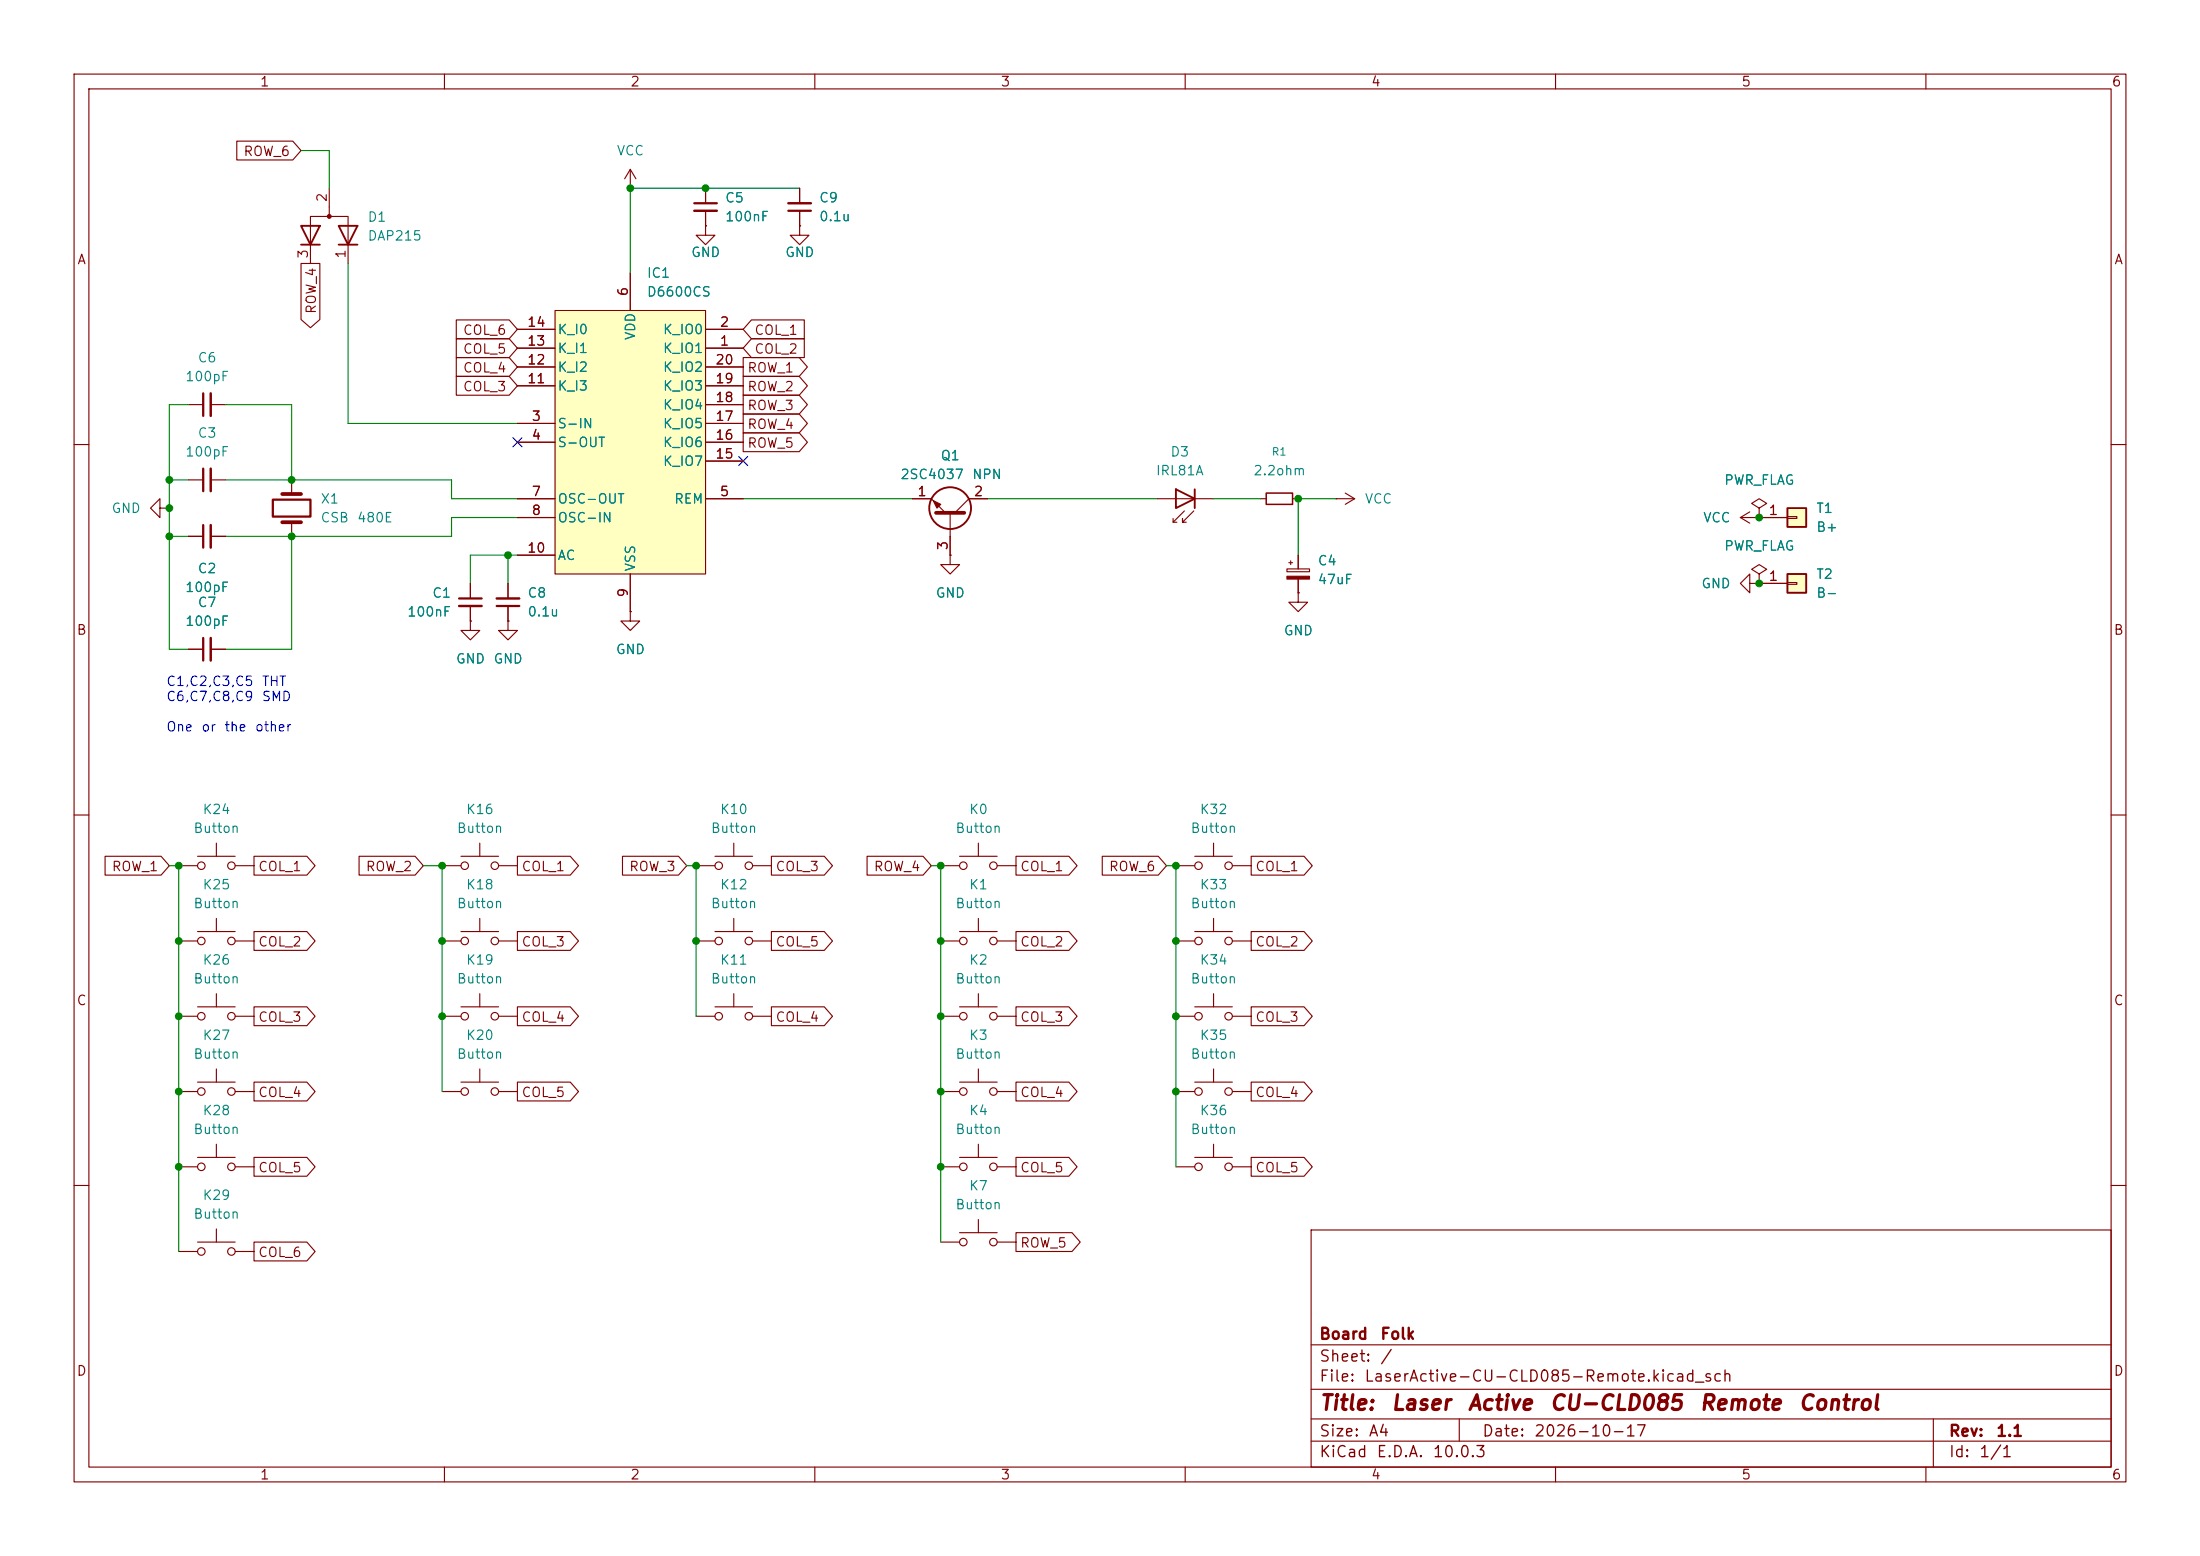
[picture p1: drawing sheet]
<svg xmlns="http://www.w3.org/2000/svg" width="297mm" height="210mm" viewBox="0 0 297 210" stroke-linecap="round" stroke-linejoin="round" font-family="sans-serif">
<g fill="none" stroke="#840000" stroke-width=".15">
<path d="M10 10h277v190h-277zM12 12h273v186h-273zM60 10v2M110 10v2M160 10v2M210 10v2M260 10v2M41.9 35.6v-6.4h5.1v6.4M44.4 25.4v3.8M107.9 25.4v2M107.9 28.4v2.1M25.4 54.6h2"/>
<path d="M28.4 54.6h2.1M10 60h2M21.6 68.6v-1.3l-1.3 1.3 1.3 1.3v-1.3h1.3M22.9 68.6h.1M25.4 72.4h2M25.4 64.8h2M28.4 72.4h2.1M28.4 64.8h2.1M63.5 78.7v2.1M128.3 74.9v1.3h1.2l-1.2 1.3-1.3-1.3h1.3M128.3 74.9h.1M173.7 76.8h3.1v.4h-3.1z"/>
<path d="M174 75.9h.5M174.2 75.7v.5M175.3 74.9v1.9M175.3 78.2v1.8M180.3 67.3h.1M180.3 67.3h2.6M181.6 66.5l1.3 .8M182.9 67.3l-1.3 .8M285 60h2M25.4 87.6h2M28.4 87.6h2.1M63.5 83.8v1.3h1.3l-1.3 1.3-1.3-1.3h1.3"/>
<path d="M63.5 83.8h.1M63.5 81.8v2M68.6 83.8v1.3h1.2l-1.2 1.3-1.3-1.3h1.3M68.6 83.8h.1M175.3 80v1.3h1.2l-1.2 1.3-1.3-1.3h1.3M175.3 80h.1M10 110h2M94 116.8h2.5M96.5 115.6h5.1M99.1 113.8v1.8M101.6 116.8h2.5M158.7 116.8h2.6"/>
<path d="M161.3 115.6h5.1M163.8 113.8v1.8M166.4 116.8h2.5M285 110h2M94 127h2.5M94 137.2h2.5M96.5 125.7h5.1M96.5 135.9h5.1M99.1 124v1.7M99.1 134.1v1.8M101.6 127h2.5M101.6 137.2h2.5"/>
<path d="M127 137.2h2.5M129.5 135.9h5.1M132.1 134.1v1.8M134.6 137.2h2.6M158.7 127h2.6M161.3 125.7h5.1M163.8 124v1.7M166.4 127h2.5M127 147.3h2.5M129.5 146.1h5.1M132.1 144.3v1.8M134.6 147.3h2.6"/>
<path d="M10 160h2M177 166h108v32h-108zM285 160h2M60 198v2M110 198v2M160 198v2M177 194.5h108M177 191.5h108M177 187.5h108M177 181.5h108M197 191.5v3M210 198v2"/>
<path d="M260 198v2M261 191.5v6.5"/>
<circle cx="97" cy="116.8" r=".51"/>
<circle cx="101.1" cy="116.8" r=".51"/>
<circle cx="161.8" cy="116.8" r=".51"/>
<circle cx="165.9" cy="116.8" r=".51"/>
<circle cx="97" cy="127" r=".51"/>
<circle cx="97" cy="137.2" r=".51"/>
<circle cx="101.1" cy="127" r=".51"/>
<circle cx="101.1" cy="137.2" r=".51"/>
<circle cx="130" cy="137.2" r=".51"/>
<circle cx="134.1" cy="137.2" r=".51"/>
<circle cx="161.8" cy="127" r=".51"/>
<circle cx="165.9" cy="127" r=".51"/>
<circle cx="130" cy="147.3" r=".51"/>
<circle cx="134.1" cy="147.3" r=".51"/>
</g>
<path d="M40.6 30.5h2.6l-1.3 2.5zM40.6 33h2.6M45.7 30.5h2.6l-1.3 2.5zM45.7 33h2.6" fill="none" stroke="#840000" stroke-width=".25"/>
<g fill="#840000" stroke="#840000" stroke-width=".15">
<path d="M173.7 77.8h3.1v.4h-3.1z"/>
<circle cx="44.4" cy="29.2" r=".25"/>
</g>
<path d="M106.4 28.4h3.1M27.4 53.1v3M27.4 63.2v3.1M27.4 70.9v3M27.4 86.1v3.1M62 80.8h3" fill="none" stroke="#840000" stroke-width=".3"/>
<path d="M106.4 27.4h3.1M28.4 53.1v3M28.4 63.2v3.1M28.4 70.9v3M28.4 86.1v3.1M62 81.8h3" fill="none" stroke="#840000" stroke-width=".33"/>
<path d="M241.3 77.5h2.5v2.5h-2.5z" fill="#ffffc2"/>
<path d="M241.3 77.5h2.5v2.5h-2.5z" fill="none" stroke="#840000" stroke-width=".25"/>
<g fill="none" stroke="#840000" stroke-width=".15">
<path d="M234.9 69.9l1.3 .7M234.9 69.9h2.6M236.2 78.7v-1.2l-1.3 1.2 1.3 1.3v-1.3h1.3M236.2 69.1l-1.3 .8M237.5 69.9h.1M237.5 78.7h.1M237.5 78.7h3.8M241.3 78.6h1.3v.3h-1.3zM127 127h2.5M129.5 125.7h5.1M132.1 124v1.7M134.6 127h2.6"/>
<circle cx="130" cy="127" r=".51"/>
<circle cx="134.1" cy="127" r=".51"/>
</g>
<path d="M241.3 68.6h2.5v2.5h-2.5z" fill="#ffffc2"/>
<path d="M158.7 66l2.6 1.3-2.6 1.3zM161.3 66v2.6M241.3 68.6h2.5v2.5h-2.5z" fill="none" stroke="#840000" stroke-width=".25"/>
<g fill="none" stroke="#840000" stroke-width=".15">
<path d="M68.6 78.7v2.1M156.2 67.3h7.6M158.4 70.5h.5M159.9 69l-1.5 1.5v-.5M161.2 69l-1.6 1.5v-.5v.5h.5M170.2 67.3h.7M174.5 67.3h.8M237.5 77.5l1-.7-1-.6-1 .6 1 .7v1.2M237.5 78.7h.1M237.5 68.6l1-.7-1-.6-1 .6 1 .7v1.3M237.5 69.9h.1M237.5 69.9h3.8"/>
<path d="M241.3 69.7h1.3v.3h-1.3zM68.6 81.8v2M85.1 82.6v1.2h1.3l-1.3 1.3-1.3-1.3h1.3M85.1 82.6h.1M127 116.8h2.5M129.5 115.6h5.1M132.1 113.8v1.8M134.6 116.8h2.6M24.1 127h2.6M24.1 137.2h2.6M26.7 125.7h5M26.7 135.9h5"/>
<path d="M29.2 124v1.7M29.2 134.1v1.8M31.7 127h2.6M31.7 137.2h2.6M59.7 137.2h2.5M62.2 135.9h5.1M64.8 134.1v1.8M67.3 137.2h2.5M158.7 137.2h2.6M161.3 135.9h5.1M163.8 134.1v1.8M166.4 137.2h2.5"/>
<path d="M24.1 147.3h2.6M26.7 146.1h5M29.2 144.3v1.8M31.7 147.3h2.6M59.7 147.3h2.5M62.2 146.1h5.1M64.8 144.3v1.8M67.3 147.3h2.5M127 157.5h2.5M129.5 156.2h5.1M132.1 154.4v1.8M134.6 157.5h2.6"/>
<path d="M158.7 157.5h2.6M158.7 147.3h2.6M161.3 156.2h5.1M161.3 146.1h5.1M163.8 144.3v1.8M163.8 154.4v1.8M166.4 157.5h2.5M166.4 147.3h2.5M127 167.6h2.5M129.5 166.4h5.1M132.1 164.6v1.8M134.6 167.6h2.6"/>
<circle cx="130" cy="116.8" r=".51"/>
<circle cx="134.1" cy="116.8" r=".51"/>
<circle cx="27.2" cy="127" r=".51"/>
<circle cx="27.2" cy="137.2" r=".51"/>
<circle cx="31.2" cy="127" r=".51"/>
<circle cx="31.2" cy="137.2" r=".51"/>
<circle cx="62.7" cy="137.2" r=".51"/>
<circle cx="66.8" cy="137.2" r=".51"/>
<circle cx="161.8" cy="137.2" r=".51"/>
<circle cx="165.9" cy="137.2" r=".51"/>
<circle cx="27.2" cy="147.3" r=".51"/>
<circle cx="31.2" cy="147.3" r=".51"/>
<circle cx="62.7" cy="147.3" r=".51"/>
<circle cx="66.8" cy="147.3" r=".51"/>
<circle cx="130" cy="157.5" r=".51"/>
<circle cx="134.1" cy="157.5" r=".51"/>
<circle cx="161.8" cy="157.5" r=".51"/>
<circle cx="161.8" cy="147.3" r=".51"/>
<circle cx="165.9" cy="157.5" r=".51"/>
<circle cx="165.9" cy="147.3" r=".51"/>
<circle cx="130" cy="167.6" r=".51"/>
<circle cx="134.1" cy="167.6" r=".51"/>
</g>
<path d="M170.9 66.5h3.6v1.6h-3.6z" fill="none" stroke="#840000" stroke-width=".2"/>
<path d="M67.1 81.8h3" fill="none" stroke="#840000" stroke-width=".3"/>
<path d="M67.1 80.8h3" fill="none" stroke="#840000" stroke-width=".33"/>
<path d="M74.9 41.9h20.3v35.6h-20.3z" fill="#ffffc2"/>
<g fill="none" stroke="#840000" stroke-width=".15">
<path d="M32 19h7.5l1.1 1.3-1.1 1.3h-7.5zM40.6 35.6h2.6v7.5l-1.3 1.1-1.3-1.1zM85.1 25.4h.1M85.1 22.9v2.5M85.1 36.8v5.1M85.1 22.9l-.8 1.2M85.1 22.9l.8 1.2M95.2 30.5v1.3h1.3l-1.3 1.2-1.2-1.2h1.2M95.2 30.5h.1M95.2 25.4v2M95.2 28.4v2.1M107.9 30.5v1.3h1.3l-1.3 1.2-1.2-1.2h1.2"/>
<path d="M107.9 30.5h.1M107.9 25.4v2M107.9 28.4v2.1M61.6 50.8h7.1l1.1 1.3-1.1 1.2h-7.1zM61.6 45.7h7.1l1.1 1.3-1.1 1.3h-7.1zM61.6 43.2h7.1l1.1 1.3-1.1 1.2h-7.1zM61.6 48.3h7.1l1.1 1.2-1.1 1.3h-7.1zM69.8 47h5.1M69.8 44.5h5.1M69.8 57.2h5.1M69.8 59.7h5.1M69.8 52.1h5.1"/>
<path d="M69.8 49.5h5.1M74.9 41.9h20.3v35.6h-20.3zM95.2 47h5.1M95.2 44.5h5.1M95.2 57.2h5.1M95.2 59.7h5.1M95.2 52.1h5.1M95.2 49.5h5.1M95.2 54.6h5.1M100.3 50.8h7.6l1.1 1.3-1.1 1.2h-7.6zM100.3 53.3h7.6l1.1 1.3-1.1 1.3h-7.6zM100.3 58.4h7.6l1.1 1.3-1.1 1.3h-7.6z"/>
<path d="M100.3 55.9h7.6l1.1 1.3-1.1 1.2h-7.6zM100.3 48.3h7.6l1.1 1.2-1.1 1.3h-7.6zM101.4 43.2h7.2v2.5h-7.2l-1.1-1.2zM101.4 45.7h7.2v2.6h-7.2l-1.1-1.3zM25.4 72.4h2M28.4 72.4h2.1M39.4 64.8v1.9M39.4 70.5v1.9M63.5 78.7v2.1M68.6 78.7v2.1M69.8 67.3h5.1M69.8 69.9h5.1"/>
<path d="M69.8 74.9h5.1M85.1 77.5v5.1M95.2 67.3h5.1M95.2 62.2h5.1M123.2 67.3h2.5l1.9 1.9M128.3 74.9h.1M128.3 69.2v5.7M133.3 67.3h-2.5l-1.9 1.9M175.3 74.9v1.9M175.3 78.2v1.8M237.5 69.9h.1M237.5 78.7h.1"/>
<path d="M237.5 69.9h3.8M237.5 78.7h3.8M25.4 87.6h2M28.4 87.6h2.1M63.5 83.8h.1M63.5 81.8v2M68.6 83.8h.1M68.6 81.8v2M85.1 82.6h.1M175.3 80h.1M14.2 115.6h7.5l1.2 1.2-1.2 1.3h-7.5zM24.1 116.8h2.6"/>
<path d="M26.7 115.6h5M29.2 113.8v1.8M31.7 116.8h2.6M34.3 115.6h7.1l1.1 1.2-1.1 1.3h-7.1zM48.5 115.6h7.5l1.1 1.2-1.1 1.3h-7.5zM59.7 116.8h2.5M62.2 115.6h5.1M64.8 113.8v1.8M67.3 116.8h2.5M69.8 115.6h7.2l1.1 1.2-1.1 1.3h-7.2zM84 115.6h7.6l1.1 1.2-1.1 1.3h-7.6zM104.1 115.6h7.2l1.1 1.2-1.1 1.3h-7.2z"/>
<path d="M117.1 115.6h7.5l1.1 1.2-1.1 1.3h-7.5zM137.2 115.6h7.1l1.1 1.2-1.1 1.3h-7.1zM148.8 115.6h7.6l1.1 1.2-1.1 1.3h-7.6zM168.9 115.6h7.1l1.2 1.2-1.2 1.3h-7.1zM34.3 125.7h7.1l1.1 1.3-1.1 1.3h-7.1zM34.3 135.9h7.1l1.1 1.3-1.1 1.2h-7.1zM59.7 127h2.5M62.2 125.7h5.1M64.8 124v1.7M67.3 127h2.5M69.8 135.9h7.2l1.1 1.3-1.1 1.2h-7.2zM69.8 125.7h7.2l1.1 1.3-1.1 1.3h-7.2z"/>
<path d="M104.1 125.7h7.2l1.1 1.3-1.1 1.3h-7.2zM104.1 135.9h7.2l1.1 1.3-1.1 1.2h-7.2zM137.2 135.9h7.1l1.1 1.3-1.1 1.2h-7.1zM137.2 125.7h7.1l1.1 1.3-1.1 1.3h-7.1zM168.9 135.9h7.1l1.2 1.3-1.2 1.2h-7.1zM168.9 125.7h7.1l1.2 1.3-1.2 1.3h-7.1zM24.1 157.5h2.6M26.7 156.2h5M29.2 154.4v1.8M31.7 157.5h2.6M34.3 156.2h7.1l1.1 1.3-1.1 1.3h-7.1zM34.3 146h7.1l1.1 1.3-1.1 1.3h-7.1z"/>
<path d="M69.8 146h7.2l1.1 1.3-1.1 1.3h-7.2zM137.2 146h7.1l1.1 1.3-1.1 1.3h-7.1zM137.2 156.2h7.1l1.1 1.3-1.1 1.3h-7.1zM168.9 156.2h7.1l1.2 1.3-1.2 1.3h-7.1zM168.9 146h7.1l1.2 1.3-1.2 1.3h-7.1zM24.1 168.9h2.6M26.7 167.6h5M29.2 165.9v1.7M31.7 168.9h2.6M34.3 167.6h7.1l1.1 1.3-1.1 1.3h-7.1zM137.2 166.4h7.5l1.1 1.2-1.1 1.3h-7.5z"/>
<circle cx="27.2" cy="116.8" r=".51"/>
<circle cx="31.2" cy="116.8" r=".51"/>
<circle cx="62.7" cy="116.8" r=".51"/>
<circle cx="66.8" cy="116.8" r=".51"/>
<circle cx="62.7" cy="127" r=".51"/>
<circle cx="66.8" cy="127" r=".51"/>
<circle cx="27.2" cy="157.5" r=".51"/>
<circle cx="31.2" cy="157.5" r=".51"/>
<circle cx="27.2" cy="168.9" r=".51"/>
<circle cx="31.2" cy="168.9" r=".51"/>
</g>
<path d="M93.7 27.4h3.1M36.8 67.4h5.1v2.3h-5.1z" fill="none" stroke="#840000" stroke-width=".3"/>
<path d="M93.7 28.4h3.1" fill="none" stroke="#840000" stroke-width=".33"/>
<path d="M38.1 70.5h2.5M38.1 66.7h2.5M126.4 69.2h3.8" fill="none" stroke="#840000" stroke-width=".51"/>
<circle cx="128.3" cy="68.6" r="2.82" fill="none" stroke="#840000" stroke-width=".25"/>
<path d="M126 67.6l1 .5-.5 .5z" fill="#840000" stroke="#840000" stroke-width=".15"/>
<g fill="none" stroke="#008400" stroke-width=".15">
<path d="M40.6 20.3h3.8v5.1M47 35.6v21.6h22.8M107.9 25.4h-22.8v11.4M25.4 54.6h-2.5v33h2.5M30.5 54.6h8.9v10.2M22.9 72.4h2.5M22.9 64.8h2.5M30.5 64.8h30.5v2.5h8.8M39.4 72.4v15.2h-8.9M68.6 74.9v3.8M69.8 69.9h-8.8v2.5h-30.5M69.8 74.9h-6.3v3.8"/>
<path d="M100.3 67.3h22.9M133.3 67.3h22.9M163.8 67.3h6.4M180.3 67.3h-5v7.6M22.9 116.8h1.2v52.1M57.1 116.8h2.6v30.5M92.7 116.8h1.3v20.4M125.7 116.8h1.3v50.8M157.5 116.8h1.2v40.7"/>
</g>
<path d="M69.2 59.1l1.3 1.2M70.5 59.1l-1.3 1.2M99.7 61.6l1.2 1.2M100.9 61.6l-1.2 1.2" fill="none" stroke="#000084" stroke-width=".15"/>
<g fill="#008400" stroke="#008400" stroke-width=".14">
<circle cx="127" cy="137.2" r=".46"/>
<circle cx="127" cy="147.3" r=".46"/>
<circle cx="94" cy="116.8" r=".46"/>
<circle cx="94" cy="127" r=".46"/>
<circle cx="127" cy="127" r=".46"/>
<circle cx="127" cy="116.8" r=".46"/>
<circle cx="24.1" cy="127" r=".46"/>
<circle cx="24.1" cy="137.2" r=".46"/>
<circle cx="59.7" cy="137.2" r=".46"/>
<circle cx="24.1" cy="157.5" r=".46"/>
<circle cx="24.1" cy="147.3" r=".46"/>
<circle cx="59.7" cy="127" r=".46"/>
<circle cx="59.7" cy="116.8" r=".46"/>
<circle cx="24.1" cy="116.8" r=".46"/>
<circle cx="85.1" cy="25.4" r=".46"/>
<circle cx="39.4" cy="64.8" r=".46"/>
<circle cx="95.2" cy="25.4" r=".46"/>
<circle cx="158.7" cy="137.2" r=".46"/>
<circle cx="158.7" cy="116.8" r=".46"/>
<circle cx="175.3" cy="67.3" r=".46"/>
<circle cx="158.7" cy="147.3" r=".46"/>
<circle cx="127" cy="157.5" r=".46"/>
<circle cx="237.5" cy="78.7" r=".46"/>
<circle cx="237.5" cy="69.9" r=".46"/>
<circle cx="158.7" cy="127" r=".46"/>
<circle cx="22.9" cy="64.8" r=".46"/>
<circle cx="22.9" cy="72.4" r=".46"/>
<circle cx="22.9" cy="68.6" r=".46"/>
<circle cx="68.6" cy="74.9" r=".46"/>
<circle cx="39.4" cy="72.4" r=".46"/>
</g>
<g font-size="2" fill="#840000">
<text x="178" y="190.8">Title:</text>
<text x="187.7" y="190.8">Laser</text>
<text x="198" y="190.8">Active</text>
<text x="209.1" y="190.8">CU-CLD085</text>
<text x="229.3" y="190.8">Remote</text>
<text x="242.7" y="190.8">Control</text>
</g>
<g font-size="1.5" fill="#840000">
<text x="178" y="184.2">Sheet:</text>
<text x="178" y="181.2">Board</text>
<text x="186.2" y="184.2">/</text>
<text x="186.2" y="181.2">Folk</text>
<text x="178" y="186.9">File:</text>
<text x="184.1" y="186.9">LaserActive-CU-CLD085-Remote.kicad_sch</text>
<text x="178" y="197.1">KiCad</text>
<text x="178" y="194.3">Size:</text>
<text x="184.7" y="194.3">A4</text>
<text x="185.7" y="197.1">E.D.A.</text>
<text x="193.3" y="197.1">10.0.3</text>
<text x="200" y="194.3">Date:</text>
<text x="207" y="194.3">2026-10-17</text>
<text x="263" y="194.3">Rev:</text>
<text x="263" y="197.1">Id:</text>
<text x="267.1" y="197.1">1/1</text>
<text x="269.4" y="194.3">1.1</text>
</g>
<g font-size="1.3" fill="#840000">
<text x="35" y="12">1</text>
<text x="85" y="12">2</text>
<text x="135" y="12">3</text>
<text x="185" y="12">4</text>
<text x="235" y="12">5</text>
<text x="285" y="12">6</text>
<text x="32.8" y="21.4">ROW_6</text>
<text x="44.4" y="27.4" transform="rotate(-90 44.4 27.4)">2</text>
<text x="10.3" y="36">A</text>
<text x="41.9" y="35" transform="rotate(-90 41.9 35)">3</text>
<text x="47" y="35" transform="rotate(-90 47 35)">1</text>
<text x="285.3" y="36">A</text>
<text x="85.1" y="40.1" transform="rotate(-90 85.1 40.1)">6</text>
<text x="43" y="42.5" transform="rotate(-90 43 42.5)">ROW_4</text>
<text x="62.4" y="45.5">COL_6</text>
<text x="71.1" y="47">13</text>
<text x="71.1" y="44.4">14</text>
<text x="97.1" y="47">1</text>
<text x="97.1" y="44.4">2</text>
<text x="101.8" y="45.5">COL_1</text>
<text x="62.4" y="53.1">COL_3</text>
<text x="62.4" y="48.1">COL_5</text>
<text x="62.4" y="50.6">COL_4</text>
<text x="71.1" y="52">11</text>
<text x="71.1" y="49.5">12</text>
<text x="96.5" y="52">19</text>
<text x="96.5" y="49.5">20</text>
<text x="100.8" y="53.1">ROW_2</text>
<text x="100.8" y="50.6">ROW_1</text>
<text x="101.8" y="48.1">COL_2</text>
<text x="71.7" y="57.1">3</text>
<text x="71.7" y="59.7">4</text>
<text x="96.5" y="59.7">16</text>
<text x="96.5" y="57.1">17</text>
<text x="96.5" y="54.6">18</text>
<text x="100.8" y="55.7">ROW_3</text>
<text x="100.8" y="58.2">ROW_4</text>
<text x="96.5" y="62.2">15</text>
<text x="100.8" y="60.8">ROW_5</text>
<text x="71.7" y="67.3">7</text>
<text x="71.7" y="69.8">8</text>
<text x="97.1" y="67.3">5</text>
<text x="123.8" y="67.3">1</text>
<text x="131.4" y="67.3">2</text>
<text x="238.7" y="69.8">1</text>
<text x="71.1" y="74.9">10</text>
<text x="128.2" y="74.4" transform="rotate(-90 128.2 74.4)">3</text>
<text x="85.1" y="80.7" transform="rotate(-90 85.1 80.7)">9</text>
<text x="238.7" y="78.7">1</text>
<text x="10.3" y="86">B</text>
<text x="285.3" y="86">B</text>
<text x="15" y="117.9">ROW_1</text>
<text x="34.8" y="117.9">COL_1</text>
<text x="49.3" y="117.9">ROW_2</text>
<text x="70.3" y="117.9">COL_1</text>
<text x="84.8" y="117.9">ROW_3</text>
<text x="104.6" y="117.9">COL_3</text>
<text x="117.9" y="117.9">ROW_4</text>
<text x="137.6" y="117.9">COL_1</text>
<text x="149.6" y="117.9">ROW_6</text>
<text x="169.4" y="117.9">COL_1</text>
<text x="34.8" y="128.1">COL_2</text>
<text x="70.3" y="128.1">COL_3</text>
<text x="104.6" y="128.1">COL_5</text>
<text x="137.6" y="128.1">COL_2</text>
<text x="169.4" y="128.1">COL_2</text>
<text x="10.3" y="136">C</text>
<text x="285.3" y="136">C</text>
<text x="34.8" y="138.2">COL_3</text>
<text x="70.3" y="138.2">COL_4</text>
<text x="104.6" y="138.2">COL_4</text>
<text x="137.6" y="138.2">COL_3</text>
<text x="169.4" y="138.2">COL_3</text>
<text x="34.8" y="148.4">COL_4</text>
<text x="70.3" y="148.4">COL_5</text>
<text x="137.6" y="148.4">COL_4</text>
<text x="169.4" y="148.4">COL_4</text>
<text x="34.8" y="158.5">COL_5</text>
<text x="137.6" y="158.5">COL_5</text>
<text x="169.4" y="158.5">COL_5</text>
<text x="34.8" y="170">COL_6</text>
<text x="137.6" y="168.7">ROW_5</text>
<text x="10.3" y="186">D</text>
<text x="285.3" y="186">D</text>
<text x="35" y="200">1</text>
<text x="85" y="200">2</text>
<text x="135" y="200">3</text>
<text x="185" y="200">4</text>
<text x="235" y="200">5</text>
<text x="285" y="200">6</text>
</g>
<g font-size="1.3" fill="#008484">
<text x="83.2" y="21.3">VCC</text>
<text x="97.8" y="27.6">C5</text>
<text x="110.5" y="27.6">C9</text>
<text x="49.5" y="30.2">D1</text>
<text x="49.5" y="32.8">DAP215</text>
<text x="93.2" y="35">GND</text>
<text x="97.8" y="30.2">100nF</text>
<text x="105.9" y="35">GND</text>
<text x="110.5" y="30.2">0.1u</text>
<text x="87.2" y="37.8">IC1</text>
<text x="87.2" y="40.3">D6600CS</text>
<text x="75.2" y="48">K_I1</text>
<text x="75.2" y="45.4">K_I0</text>
<text x="86.1" y="46" transform="rotate(-90 86.1 46)">VDD</text>
<text x="89.4" y="48">K_IO1</text>
<text x="89.4" y="45.4">K_IO0</text>
<text x="24.9" y="51.8">100pF</text>
<text x="26.6" y="49.2">C6</text>
<text x="75.2" y="53">K_I3</text>
<text x="75.2" y="50.5">K_I2</text>
<text x="89.4" y="53">K_IO3</text>
<text x="89.4" y="50.5">K_IO2</text>
<text x="26.6" y="59.4">C3</text>
<text x="75.2" y="58.1">S-IN</text>
<text x="89.4" y="58.1">K_IO5</text>
<text x="89.4" y="55.6">K_IO4</text>
<text x="24.9" y="61.9">100pF</text>
<text x="75.2" y="60.7">S-OUT</text>
<text x="89.4" y="63.2">K_IO7</text>
<text x="89.4" y="60.7">K_IO6</text>
<text x="121.5" y="65">2SC4037</text>
<text x="126.9" y="62.4">Q1</text>
<text x="131.2" y="65">NPN</text>
<text x="156" y="64.5">IRL81A</text>
<text x="157.9" y="61.9">D3</text>
<text x="169.1" y="64.5">2.2ohm</text>
<text x="232.7" y="65.7">PWR_FLAG</text>
<text x="15" y="69.6">GND</text>
<text x="43.2" y="68.3">X1</text>
<text x="43.2" y="70.8">CSB</text>
<text x="48.1" y="70.8">480E</text>
<text x="75.2" y="68.3">OSC-OUT</text>
<text x="75.2" y="70.8">OSC-IN</text>
<text x="90.9" y="68.3">REM</text>
<text x="184.2" y="68.3">VCC</text>
<text x="229.8" y="70.8">VCC</text>
<text x="245.1" y="69.6">T1</text>
<text x="26.6" y="77.7">C2</text>
<text x="75.2" y="75.9">AC</text>
<text x="86.1" y="77.2" transform="rotate(-90 86.1 77.2)">VSS</text>
<text x="177.8" y="76.6">C4</text>
<text x="232.7" y="74.6">PWR_FLAG</text>
<text x="245.1" y="72.1">B+</text>
<text x="24.9" y="80.2">100pF</text>
<text x="26.6" y="82.3">C7</text>
<text x="54.9" y="83.5">100nF</text>
<text x="58.3" y="81">C1</text>
<text x="71.1" y="81">C8</text>
<text x="71.1" y="83.5">0.1u</text>
<text x="126.2" y="81">GND</text>
<text x="177.8" y="79.2">47uF</text>
<text x="229.6" y="79.7">GND</text>
<text x="245.1" y="78.4">T2</text>
<text x="245.1" y="81">B-</text>
<text x="24.9" y="84.8">100pF</text>
<text x="61.5" y="89.9">GND</text>
<text x="66.5" y="89.9">GND</text>
<text x="83.1" y="88.6">GND</text>
<text x="173.2" y="86.1">GND</text>
<text x="26" y="112.7">Button</text>
<text x="27.3" y="110.2">K24</text>
<text x="61.6" y="112.7">Button</text>
<text x="62.8" y="110.2">K16</text>
<text x="95.9" y="112.7">Button</text>
<text x="97.1" y="110.2">K10</text>
<text x="128.9" y="112.7">Button</text>
<text x="130.7" y="110.2">K0</text>
<text x="160.6" y="112.7">Button</text>
<text x="161.9" y="110.2">K32</text>
<text x="26" y="122.9">Button</text>
<text x="27.3" y="120.4">K25</text>
<text x="61.6" y="122.9">Button</text>
<text x="62.8" y="120.4">K18</text>
<text x="95.9" y="122.9">Button</text>
<text x="97.1" y="120.4">K12</text>
<text x="128.9" y="122.9">Button</text>
<text x="130.7" y="120.4">K1</text>
<text x="160.6" y="122.9">Button</text>
<text x="161.9" y="120.4">K33</text>
<text x="27.3" y="130.5">K26</text>
<text x="62.8" y="130.5">K19</text>
<text x="97.1" y="130.5">K11</text>
<text x="130.7" y="130.5">K2</text>
<text x="161.9" y="130.5">K34</text>
<text x="26" y="133.1">Button</text>
<text x="61.6" y="133.1">Button</text>
<text x="95.9" y="133.1">Button</text>
<text x="128.9" y="133.1">Button</text>
<text x="160.6" y="133.1">Button</text>
<text x="26" y="143.2">Button</text>
<text x="27.3" y="140.7">K27</text>
<text x="61.6" y="143.2">Button</text>
<text x="62.8" y="140.7">K20</text>
<text x="128.9" y="143.2">Button</text>
<text x="130.7" y="140.7">K3</text>
<text x="160.6" y="143.2">Button</text>
<text x="161.9" y="140.7">K35</text>
<text x="26" y="153.4">Button</text>
<text x="27.3" y="150.8">K28</text>
<text x="128.9" y="153.4">Button</text>
<text x="130.7" y="150.8">K4</text>
<text x="160.6" y="153.4">Button</text>
<text x="161.9" y="150.8">K36</text>
<text x="130.7" y="161">K7</text>
<text x="26" y="164.8">Button</text>
<text x="27.3" y="162.3">K29</text>
<text x="128.9" y="163.5">Button</text>
</g>
<g font-size="1.3" fill="#0000c2">
<text x="22.4" y="92.9">C1,C2,C3,C5</text>
<text x="22.4" y="94.9">C6,C7,C8,C9</text>
<text x="35.3" y="92.9">THT</text>
<text x="35.3" y="94.9">SMD</text>
<text x="22.4" y="99">One</text>
<text x="27.1" y="99">or</text>
<text x="30.2" y="99">the</text>
<text x="34.3" y="99">other</text>
</g>
<text font-size="1" fill="#008484" x="171.6" y="61.7">R1</text>
</svg>
